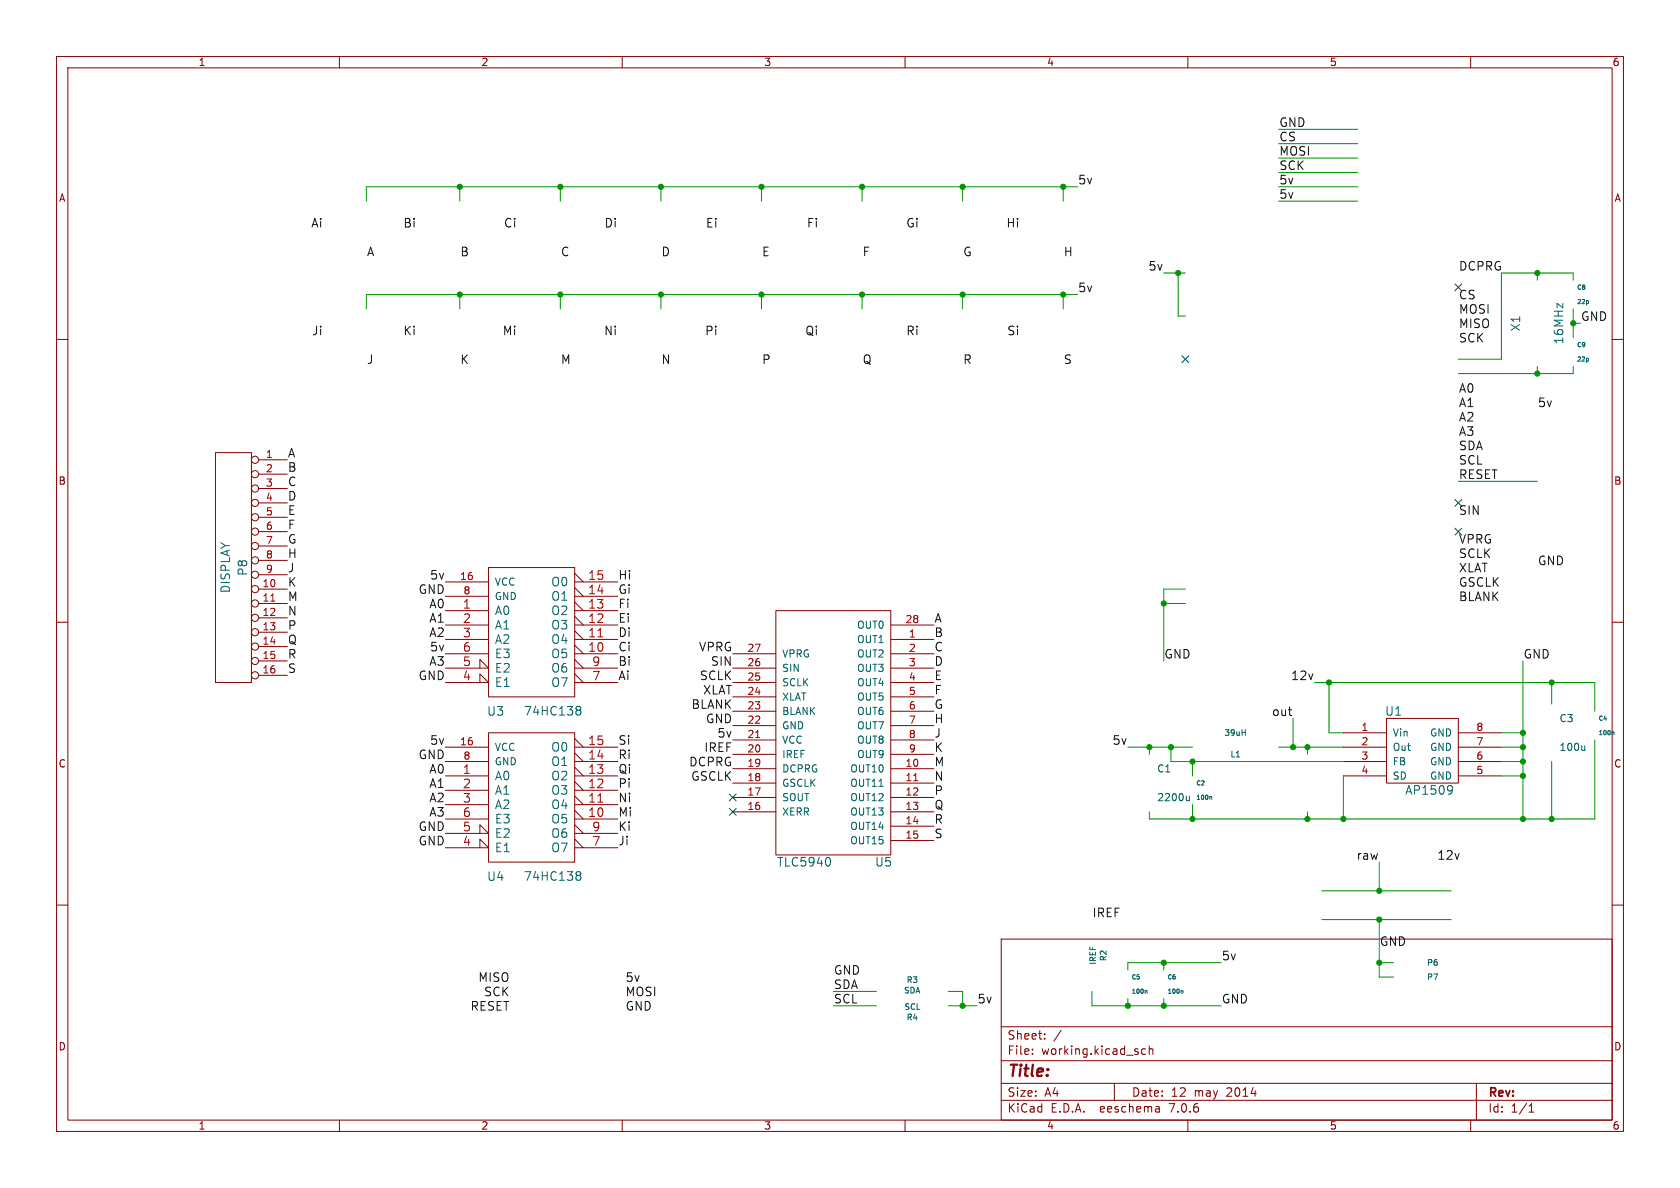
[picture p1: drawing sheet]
<svg xmlns="http://www.w3.org/2000/svg" width="297mm" height="210mm" viewBox="0 0 297 210" stroke-linecap="round" stroke-linejoin="round" font-family="sans-serif">
<g fill="none" stroke="#840000" stroke-width=".18">
<path d="M10 10h277v190h-277zM12 12h273v186h-273zM60 10v2M110 10v2M160 10v2M210 10v2M260 10v2M10 60h2M285 60h2M38.1 80h6.3v40.7h-6.3zM45.7 81.3h5.1M45.7 83.8h5.1"/>
<path d="M45.7 86.4h5.1M45.7 88.9h5.1M45.7 91.4h5.1M45.7 94h5.1M45.7 96.5h5.1M45.7 99.1h5.1M10 110h2M45.7 104.1h5.1M45.7 106.7h5.1M45.7 109.2h5.1M45.7 111.8h5.1M45.7 114.3h5.1"/>
<path d="M45.7 116.8h5.1M45.7 119.4h5.1M45.7 101.6h5.1M78.7 118.1h7.7l-1.6-1.5v1.5M78.7 108h7.7M78.7 115.6h7.7M78.7 113h7.7M78.7 110.5h7.7M78.7 105.4h7.7M78.7 102.9h7.7M86.4 100.3h15.2v22.9h-15.2zM101.6 108h7.6"/>
<path d="M101.6 115.6h7.6M101.6 114l1.5 1.6M101.6 113h7.6M101.6 111.5l1.5 1.5M101.6 110.5h7.6M101.6 109l1.5 1.5M101.6 106.4l1.5 1.6M101.6 105.4h7.6M101.6 103.9l1.5 1.5M101.6 102.9h7.6M101.6 101.3l1.5 1.6M101.6 118.1h7.6"/>
<path d="M101.6 119.1l1.5 1.6M101.6 116.6l1.5 1.5M129.5 115.6h7.7M129.5 118.1h7.7M137.2 108h20.3v43.1h-20.3zM157.5 115.6h7.6M157.5 113h7.6M157.5 110.5h7.6M157.5 118.1h7.6M285 110h2M78.7 120.7h7.7l-1.6-1.6v1.6M78.7 132.1h7.7"/>
<path d="M78.7 134.6h7.7M78.7 137.2h7.7M78.7 139.7h7.7M86.4 129.5h15.2v22.9h-15.2zM101.6 132.1h7.6M101.6 134.6h7.6M101.6 137.2h7.6M101.6 139.7h7.6M101.6 138.2l1.5 1.5M101.6 135.6l1.5 1.6M101.6 133.1l1.5 1.5M101.6 130.6l1.5 1.5"/>
<path d="M101.6 120.7h7.6M129.5 120.7h7.7M129.5 135.9h7.7M129.5 138.4h7.7M129.5 133.4h7.7M129.5 130.8h7.7M129.5 128.3h7.7M129.5 125.7h7.7M129.5 123.2h7.7M157.5 120.7h7.6M157.5 135.9h7.6M157.5 138.4h7.6"/>
<path d="M157.5 133.4h7.6M157.5 130.8h7.6M157.5 128.3h7.6M157.5 125.7h7.6M157.5 123.2h7.6M237.5 129.5h7.6M237.5 132.1h7.6M237.5 134.6h7.6M237.5 137.2h7.6M245.1 127h12.7v11.4h-12.7zM257.8 129.5h7.6M257.8 132.1h7.6"/>
<path d="M257.8 134.6h7.6M257.8 137.2h7.6M10 160h2M78.7 149.9h7.7l-1.6-1.6v1.6M78.7 147.3h7.7l-1.6-1.5v1.5M78.7 144.8h7.7M78.7 142.2h7.7M101.6 144.8h7.6M101.6 143.3l1.5 1.5M101.6 142.2h7.6M101.6 140.7l1.5 1.5M101.6 149.9h7.6"/>
<path d="M101.6 147.3h7.6M101.6 148.3l1.5 1.6M101.6 145.8l1.5 1.5M129.5 141h7.7M129.5 143.5h7.7M157.5 141h7.6M157.5 143.5h7.6M157.5 146.1h7.6M157.5 148.6h7.6M285 160h2M177 166h108v32h-108zM60 198v2"/>
<path d="M110 198v2M160 198v2M177 194.5h108M177 191.5h108M177 187.5h108M177 181.5h108M182.5 186.3v.1M182.5 185.5v.1M184.7 183.6v.1M184.7 182.8v.1M187.6 182.1l-1.3 2M197 191.5v3"/>
<path d="M202.5 185.5l-.4-.1-.3 .3v.4l.2 .2h.5M203.2 185.5l.2-.1 .3 .1 .1 .9M203.2 184.9v1.5M204.9 195.7l.1 .9M205 196.5l-.2 .1M205 196h-.2M210 198v2M260 198v2M261 191.5v6.5M270.3 196.6h.9M270.3 195.5l.4-.4v1.5"/>
<circle cx="45.1" cy="96.5" r=".63"/>
<circle cx="45.1" cy="91.4" r=".63"/>
<circle cx="45.1" cy="94" r=".63"/>
<circle cx="45.1" cy="99.1" r=".63"/>
<circle cx="45.1" cy="83.8" r=".63"/>
<circle cx="45.1" cy="86.4" r=".63"/>
<circle cx="45.1" cy="88.9" r=".63"/>
<circle cx="45.1" cy="81.3" r=".63"/>
<circle cx="45.1" cy="116.8" r=".63"/>
<circle cx="45.1" cy="109.2" r=".63"/>
<circle cx="45.1" cy="101.6" r=".63"/>
<circle cx="45.1" cy="119.4" r=".63"/>
<circle cx="45.1" cy="111.8" r=".63"/>
<circle cx="45.1" cy="104.1" r=".63"/>
<circle cx="45.1" cy="114.3" r=".63"/>
<circle cx="45.1" cy="106.7" r=".63"/>
</g>
<g fill="none" stroke="#006464" stroke-width=".18">
<path d="M280.8 53.2v.4M280.8 63.4v.4M102.1 124.9h.3l.3 .3-.3 .3M102.1 125.5h.3M102.4 125.5l.2 .2 .1 .4-.2 .2-.4 .1M219.6 129.5h.6M220.2 129v1M256.5 138.9l.2 .1a1.28 1.28 0 0 1-.2 1.3M256.8 139.5l-.3 .3M280.2 131.8v.9M280.2 132.5l-.2 .2M285.1 129.4l.2 .1v.4"/>
<path d="M102.1 154.1h.3l.3 .3-.3 .3M102.1 154.7h.3M102.4 154.7l.2 .2 .1 .4-.2 .2-.4 .1M146.7 151.7l.1 .5-.1 .8M210.3 140.7v.8M210.3 141.4l-.2 .1h-.3M214 140.8l.2 .1v.4M202.6 175.1l.2 .1v.4M208.9 175.1l.2 .1v.4"/>
</g>
<path d="M47.9 106.3h.7M105.7 112.6h.9M133.6 130.4h.7M161.5 138h.8M105.7 141.8h.9" fill="none" stroke="#a90000" stroke-width=".18"/>
<g fill="none" stroke="#009600" stroke-width=".18">
<path d="M81.3 33v2.6M99.1 33v2.6M116.8 33v2.6M134.6 33v2.6M152.4 33v2.6M170.2 33v2.6M188 33v2.6M190.5 33h-125.7v2.6M226.1 33h13.9M226.1 35.6h13.9M226.1 27.9h13.9M226.1 30.5h13.9"/>
<path d="M226.1 22.9h13.9M226.1 25.4h13.9M81.3 52.1v2.5M99.1 52.1v2.5M116.8 52.1v2.5M134.6 52.1v2.5M152.4 52.1v2.5M170.2 52.1v2.5M188 52.1v2.5M190.5 52.1h-125.7v2.5M205.7 48.3h3.8M208.3 48.3v7.6h1.2"/>
<path d="M271.8 48.3v1.2M278.1 49.5v-1.2h-12.7v15.2h-7.6M278.1 54.6v5.1M278.1 57.2h1.3M271.8 64.8v1.2M278.1 64.8v1.2h-20.3M257.8 85.1h14M205.7 106.7h3.8M209.5 104.1h-3.8v12.7M269.2 116.8v28M199.4 132.1h11.4M203.2 132.1v1.3"/>
<path d="M207 132.1v2.5h30.5M210.8 134.6v2.6M226.1 132.1h11.4M228.6 127v5.1M231.1 132.1v1.3M232.4 120.7h49.5v5M234.9 120.7v8.8h2.6M237.5 137.2v7.6M265.4 134.6h3.8M265.4 132.1h3.8M265.4 137.2h3.8M265.4 129.5h3.8"/>
<path d="M274.3 120.7v3.8M274.3 134.6v10.2M281.9 130.8v14h-78.7v-1.3M210.8 142.2v2.6M231.1 143.5v1.3M233.7 157.5h22.8M243.8 152.4v5.1M147.3 177.8h7.6M147.3 175.3h7.6M167.6 177.8h5.1M167.6 175.3h2.6v2.5M193 175.3v2.5h22.9"/>
<path d="M199.4 176.5v1.3M205.7 170.2v1.3M205.7 176.5v1.3M215.9 170.2h-16.5v1.3M233.7 162.6h22.8M243.8 170.2h2.6M243.8 162.6v10.1h2.6"/>
</g>
<path d="M257.2 50.2l1.2 1.2M258.4 50.2l-1.2 1.2M208.9 62.9l1.3 1.2M210.2 62.9l-1.3 1.2M257.2 93.4l1.2 1.2M257.2 88.3l1.2 1.2M258.4 93.4l-1.2 1.2M258.4 88.3l-1.2 1.2M128.9 142.9l1.2 1.2M128.9 140.4l1.2 1.2M130.1 142.9l-1.2 1.2M130.1 140.4l-1.2 1.2" fill="none" stroke="#000084" stroke-width=".18"/>
<g fill="#009600" stroke="#009600" stroke-width=".18">
<circle cx="199.4" cy="177.8" r=".46"/>
<circle cx="205.7" cy="177.8" r=".46"/>
<circle cx="231.1" cy="144.8" r=".46"/>
<circle cx="231.1" cy="132.1" r=".46"/>
<circle cx="237.5" cy="144.8" r=".46"/>
<circle cx="210.8" cy="144.8" r=".46"/>
<circle cx="205.7" cy="170.2" r=".46"/>
<circle cx="243.8" cy="170.2" r=".46"/>
<circle cx="210.8" cy="134.6" r=".46"/>
<circle cx="205.7" cy="106.7" r=".46"/>
<circle cx="203.2" cy="132.1" r=".46"/>
<circle cx="269.2" cy="134.6" r=".46"/>
<circle cx="269.2" cy="129.5" r=".46"/>
<circle cx="269.2" cy="144.8" r=".46"/>
<circle cx="269.2" cy="137.2" r=".46"/>
<circle cx="234.9" cy="120.7" r=".46"/>
<circle cx="228.6" cy="132.1" r=".46"/>
<circle cx="269.2" cy="132.1" r=".46"/>
<circle cx="243.8" cy="157.5" r=".46"/>
<circle cx="274.3" cy="120.7" r=".46"/>
<circle cx="274.3" cy="144.8" r=".46"/>
<circle cx="243.8" cy="162.6" r=".46"/>
<circle cx="208.3" cy="48.3" r=".46"/>
<circle cx="271.8" cy="48.3" r=".46"/>
<circle cx="271.8" cy="66" r=".46"/>
<circle cx="278.1" cy="57.2" r=".46"/>
<circle cx="170.2" cy="33" r=".46"/>
<circle cx="152.4" cy="33" r=".46"/>
<circle cx="134.6" cy="33" r=".46"/>
<circle cx="134.6" cy="52.1" r=".46"/>
<circle cx="188" cy="33" r=".46"/>
<circle cx="170.2" cy="52.1" r=".46"/>
<circle cx="188" cy="52.1" r=".46"/>
<circle cx="207" cy="132.1" r=".46"/>
<circle cx="152.4" cy="52.1" r=".46"/>
<circle cx="170.2" cy="177.8" r=".46"/>
<circle cx="81.3" cy="33" r=".46"/>
<circle cx="99.1" cy="33" r=".46"/>
<circle cx="81.3" cy="52.1" r=".46"/>
<circle cx="116.8" cy="52.1" r=".46"/>
<circle cx="116.8" cy="33" r=".46"/>
<circle cx="99.1" cy="52.1" r=".46"/>
</g>
<text font-size="2.8" fill="#840000" x="178" y="190.9">Title:</text>
<g font-size="2.1" fill="#0f0f0f">
<text x="226.1" y="22.5">GND</text>
<text x="226.1" y="25.1">CS</text>
<text x="226.1" y="27.6">MOSI</text>
<text x="190.5" y="32.7">5v</text>
<text x="226.1" y="35.2">5v</text>
<text x="226.1" y="30.2">SCK</text>
<text x="226.1" y="32.7">5v</text>
<text x="55" y="40.3">Ai</text>
<text x="71.3" y="40.3">Bi</text>
<text x="89" y="40.3">Ci</text>
<text x="106.8" y="40.3">Di</text>
<text x="124.7" y="40.3">Ei</text>
<text x="142.6" y="40.3">Fi</text>
<text x="160.2" y="40.3">Gi</text>
<text x="177.9" y="40.3">Hi</text>
<text x="64.8" y="45.4">A</text>
<text x="81.3" y="45.4">B</text>
<text x="99.1" y="45.4">C</text>
<text x="116.8" y="45.4">D</text>
<text x="134.6" y="45.4">E</text>
<text x="152.4" y="45.4">F</text>
<text x="170.2" y="45.4">G</text>
<text x="188" y="45.4">H</text>
<text x="203" y="47.9">5v</text>
<text x="257.8" y="47.9">DCPRG</text>
<text x="190.5" y="51.8">5v</text>
<text x="257.8" y="53">CS</text>
<text x="55.1" y="59.4">Ji</text>
<text x="71.3" y="59.4">Ki</text>
<text x="88.8" y="59.4">Mi</text>
<text x="106.7" y="59.4">Ni</text>
<text x="124.6" y="59.4">Pi</text>
<text x="142.3" y="59.4">Qi</text>
<text x="160.2" y="59.4">Ri</text>
<text x="178" y="59.4">Si</text>
<text x="257.8" y="58.1">MISO</text>
<text x="257.8" y="55.6">MOSI</text>
<text x="279.4" y="56.8">GND</text>
<text x="64.8" y="64.5">J</text>
<text x="81.3" y="64.5">K</text>
<text x="99.1" y="64.5">M</text>
<text x="116.8" y="64.5">N</text>
<text x="134.6" y="64.5">P</text>
<text x="152.4" y="64.5">Q</text>
<text x="170.2" y="64.5">R</text>
<text x="188" y="64.5">S</text>
<text x="257.8" y="60.6">SCK</text>
<text x="257.8" y="69.5">A0</text>
<text x="257.8" y="72.1">A1</text>
<text x="257.8" y="74.6">A2</text>
<text x="257.8" y="77.2">A3</text>
<text x="271.8" y="72.1">5v</text>
<text x="50.8" y="83.5">B</text>
<text x="50.8" y="81">A</text>
<text x="257.8" y="79.7">SDA</text>
<text x="257.8" y="82.2">SCL</text>
<text x="50.8" y="88.6">D</text>
<text x="50.8" y="86">C</text>
<text x="257.8" y="84.8">RESET</text>
<text x="50.8" y="91.1">E</text>
<text x="50.8" y="93.7">F</text>
<text x="257.8" y="91.1">SIN</text>
<text x="50.8" y="101.3">J</text>
<text x="50.8" y="98.7">H</text>
<text x="50.8" y="96.2">G</text>
<text x="257.8" y="98.7">SCLK</text>
<text x="257.8" y="101.3">XLAT</text>
<text x="257.8" y="96.2">VPRG</text>
<text x="271.8" y="100">GND</text>
<text x="50.8" y="106.4">M</text>
<text x="50.8" y="103.8">K</text>
<text x="73.9" y="105.1">GND</text>
<text x="75.8" y="107.6">A0</text>
<text x="76" y="102.6">5v</text>
<text x="109.2" y="102.6">Hi</text>
<text x="109.2" y="105.1">Gi</text>
<text x="109.2" y="107.6">Fi</text>
<text x="257.8" y="103.8">GSCLK</text>
<text x="257.8" y="106.4">BLANK</text>
<text x="50.8" y="108.9">N</text>
<text x="50.8" y="114">Q</text>
<text x="50.8" y="111.4">P</text>
<text x="75.8" y="112.7">A2</text>
<text x="75.8" y="110.2">A1</text>
<text x="109.2" y="112.7">Di</text>
<text x="109.2" y="110.2">Ei</text>
<text x="165.1" y="110.2">A</text>
<text x="165.1" y="112.7">B</text>
<text x="50.8" y="116.5">R</text>
<text x="50.8" y="119.1">S</text>
<text x="75.8" y="117.8">A3</text>
<text x="76" y="115.3">5v</text>
<text x="109.2" y="117.8">Bi</text>
<text x="109.2" y="115.3">Ci</text>
<text x="123.5" y="115.3">VPRG</text>
<text x="125.6" y="117.8">SIN</text>
<text x="165.1" y="115.3">C</text>
<text x="165.1" y="117.8">D</text>
<text x="205.7" y="116.5">GND</text>
<text x="269.2" y="116.5">GND</text>
<text x="73.9" y="120.3">GND</text>
<text x="109.2" y="120.3">Ai</text>
<text x="122.2" y="125.4">BLANK</text>
<text x="123.7" y="120.3">SCLK</text>
<text x="124.2" y="122.9">XLAT</text>
<text x="165.1" y="120.3">E</text>
<text x="165.1" y="125.4">G</text>
<text x="165.1" y="122.9">F</text>
<text x="228.2" y="120.3">12v</text>
<text x="76" y="131.8">5v</text>
<text x="109.2" y="131.8">Si</text>
<text x="124.7" y="128">GND</text>
<text x="126.8" y="130.5">5v</text>
<text x="165.1" y="128">H</text>
<text x="165.1" y="130.5">J</text>
<text x="196.6" y="131.8">5v</text>
<text x="224.8" y="126.7">out</text>
<text x="73.9" y="134.3">GND</text>
<text x="75.8" y="136.8">A0</text>
<text x="109.2" y="134.3">Ri</text>
<text x="109.2" y="136.8">Qi</text>
<text x="121.8" y="135.6">DCPRG</text>
<text x="124.5" y="133">IREF</text>
<text x="165.1" y="135.6">M</text>
<text x="165.1" y="133">K</text>
<text x="75.8" y="139.4">A1</text>
<text x="75.8" y="141.9">A2</text>
<text x="109.2" y="141.9">Ni</text>
<text x="109.2" y="139.4">Pi</text>
<text x="122.1" y="138.1">GSCLK</text>
<text x="165.1" y="138.1">N</text>
<text x="165.1" y="143.2">Q</text>
<text x="165.1" y="140.7">P</text>
<text x="73.9" y="149.5">GND</text>
<text x="73.9" y="147">GND</text>
<text x="75.8" y="144.5">A3</text>
<text x="109.2" y="144.5">Mi</text>
<text x="109.2" y="147">Ki</text>
<text x="109.2" y="149.5">Ji</text>
<text x="165.1" y="148.3">S</text>
<text x="165.1" y="145.7">R</text>
<text x="239.8" y="152.1">raw</text>
<text x="254" y="152.1">12v</text>
<text x="193" y="162.2">IREF</text>
<text x="243.8" y="167.3">GND</text>
<text x="84.5" y="173.7">MISO</text>
<text x="110.5" y="173.7">5v</text>
<text x="147.3" y="172.4">GND</text>
<text x="215.9" y="169.9">5v</text>
<text x="83.1" y="178.8">RESET</text>
<text x="85.5" y="176.2">SCK</text>
<text x="110.5" y="178.8">GND</text>
<text x="110.5" y="176.2">MOSI</text>
<text x="147.3" y="174.9">SDA</text>
<text x="147.3" y="177.5">SCL</text>
<text x="172.7" y="177.5">5v</text>
<text x="215.9" y="177.5">GND</text>
</g>
<g font-size="2.1" fill="#006464">
<text x="269" y="58.7" transform="rotate(-90 269 58.7)">X1</text>
<text x="276.6" y="61" transform="rotate(-90 276.6 61)">16MHz</text>
<text x="43.9" y="101.9" transform="rotate(-90 43.9 101.9)">P8</text>
<text x="40.9" y="104.9" transform="rotate(-90 40.9 104.9)">DISPLAY</text>
<text x="97.4" y="106.4">O1</text>
<text x="97.4" y="103.9">O0</text>
<text x="87.4" y="108.9">A0</text>
<text x="87.4" y="111.5">A1</text>
<text x="97.4" y="111.5">O3</text>
<text x="97.4" y="108.9">O2</text>
<text x="87.4" y="114">A2</text>
<text x="87.4" y="119.1">E2</text>
<text x="87.4" y="116.6">E3</text>
<text x="97.4" y="116.6">O5</text>
<text x="97.4" y="114">O4</text>
<text x="97.4" y="119.1">O6</text>
<text x="87.4" y="121.6">E1</text>
<text x="97.4" y="121.6">O7</text>
<text x="86" y="126.7">U3</text>
<text x="92.5" y="126.7">74HC138</text>
<text x="244.8" y="126.7">U1</text>
<text x="97.4" y="135.6">O1</text>
<text x="97.4" y="133.1">O0</text>
<text x="87.4" y="138.2">A0</text>
<text x="87.4" y="140.7">A1</text>
<text x="87.4" y="143.2">A2</text>
<text x="97.4" y="143.2">O4</text>
<text x="97.4" y="140.7">O3</text>
<text x="97.4" y="138.2">O2</text>
<text x="248.3" y="140.7">AP1509</text>
<text x="87.4" y="148.3">E2</text>
<text x="87.4" y="145.8">E3</text>
<text x="97.4" y="145.8">O5</text>
<text x="97.4" y="148.3">O6</text>
<text x="86" y="155.9">U4</text>
<text x="87.4" y="150.9">E1</text>
<text x="92.5" y="155.9">74HC138</text>
<text x="97.4" y="150.9">O7</text>
<text x="137.3" y="153.4">TLC5940</text>
<text x="154.6" y="153.4">U5</text>
</g>
<g font-size="2.1" fill="#a90000">
<text x="81.7" y="107.7">1</text>
<text x="103.9" y="107.7">13</text>
<text x="103.9" y="105.2">14</text>
<text x="103.9" y="102.6">15</text>
<text x="81.7" y="110.2">2</text>
<text x="81.7" y="112.8">3</text>
<text x="103.9" y="112.8">11</text>
<text x="103.9" y="110.2">12</text>
<text x="81.7" y="117.9">5</text>
<text x="81.7" y="115.3">6</text>
<text x="103.9" y="115.3">10</text>
<text x="104.6" y="117.9">9</text>
<text x="81.7" y="120.4">4</text>
<text x="104.6" y="120.4">7</text>
<text x="103.9" y="131.8">15</text>
<text x="81.7" y="136.9">1</text>
<text x="103.9" y="136.9">13</text>
<text x="103.9" y="134.4">14</text>
<text x="81.7" y="139.4">2</text>
<text x="81.7" y="142">3</text>
<text x="103.9" y="142">11</text>
<text x="103.9" y="139.4">12</text>
<text x="81.7" y="149.6">4</text>
<text x="81.7" y="147.1">5</text>
<text x="81.7" y="144.5">6</text>
<text x="103.9" y="144.5">10</text>
<text x="104.6" y="149.6">7</text>
<text x="104.6" y="147.1">9</text>
</g>
<g font-size="2.1" fill="#840000">
<text x="178" y="184">Sheet:</text>
<text x="178" y="186.7">File:</text>
<text x="184.1" y="186.7">working.kicad_sch</text>
<text x="178" y="196.9">KiCad</text>
<text x="178" y="194.1">Size:</text>
<text x="184.7" y="194.1">A4</text>
<text x="185.7" y="196.9">E.D.A.</text>
<text x="194.6" y="196.9">eeschema</text>
<text x="200" y="194.1">Date:</text>
<text x="207" y="196.9">7.0.6</text>
<text x="207" y="194.1">12</text>
<text x="211.2" y="194.1">may</text>
<text x="217" y="194.1">2014</text>
<text x="263" y="194.3">Rev:</text>
<text x="263" y="196.9">Id:</text>
<text x="267.1" y="196.9">1/1</text>
</g>
<g font-size="1.8" fill="#840000">
<text x="35" y="11.9">1</text>
<text x="85" y="11.9">2</text>
<text x="135" y="11.9">3</text>
<text x="185" y="11.9">4</text>
<text x="235" y="11.9">5</text>
<text x="285" y="11.9">6</text>
<text x="10.3" y="35.9">A</text>
<text x="285.3" y="35.9">A</text>
<text x="10.3" y="85.9">B</text>
<text x="285.3" y="85.9">B</text>
<text x="10.3" y="135.9">C</text>
<text x="285.3" y="135.9">C</text>
<text x="10.3" y="185.9">D</text>
<text x="285.3" y="185.9">D</text>
<text x="35" y="199.9">1</text>
<text x="85" y="199.9">2</text>
<text x="135" y="199.9">3</text>
<text x="185" y="199.9">4</text>
<text x="235" y="199.9">5</text>
<text x="285" y="199.9">6</text>
</g>
<g font-size="1.8" fill="#a90000">
<text x="46.9" y="81">1</text>
<text x="46.9" y="83.6">2</text>
<text x="46.9" y="86.1">3</text>
<text x="46.9" y="88.6">4</text>
<text x="46.9" y="91.2">5</text>
<text x="46.9" y="93.7">6</text>
<text x="46.9" y="96.3">7</text>
<text x="46.9" y="98.8">8</text>
<text x="46.9" y="101.3">9</text>
<text x="46.3" y="103.9">10</text>
<text x="46.3" y="106.4">11</text>
<text x="81.2" y="102.6">16</text>
<text x="81.8" y="105.2">8</text>
<text x="46.3" y="109">12</text>
<text x="46.3" y="111.5">13</text>
<text x="160" y="110.2">28</text>
<text x="160.6" y="112.8">1</text>
<text x="46.3" y="114">14</text>
<text x="46.3" y="116.6">15</text>
<text x="46.3" y="119.1">16</text>
<text x="132" y="117.9">26</text>
<text x="132" y="115.3">27</text>
<text x="160.6" y="115.3">2</text>
<text x="160.6" y="117.9">3</text>
<text x="132" y="125.5">23</text>
<text x="132" y="122.9">24</text>
<text x="132" y="120.4">25</text>
<text x="160.6" y="120.4">4</text>
<text x="160.6" y="122.9">5</text>
<text x="160.6" y="125.5">6</text>
<text x="81.2" y="131.8">16</text>
<text x="132" y="130.6">21</text>
<text x="132" y="128">22</text>
<text x="160.6" y="128">7</text>
<text x="160.6" y="130.6">8</text>
<text x="240.6" y="129.3">1</text>
<text x="240.6" y="131.8">2</text>
<text x="260.9" y="131.8">7</text>
<text x="260.9" y="129.3">8</text>
<text x="81.8" y="134.4">8</text>
<text x="132" y="135.6">19</text>
<text x="132" y="133.1">20</text>
<text x="160" y="135.6">10</text>
<text x="160.6" y="133.1">9</text>
<text x="240.6" y="134.4">3</text>
<text x="240.6" y="136.9">4</text>
<text x="260.9" y="136.9">5</text>
<text x="260.9" y="134.4">6</text>
<text x="132" y="143.3">16</text>
<text x="132" y="140.7">17</text>
<text x="132" y="138.2">18</text>
<text x="160" y="138.2">11</text>
<text x="160" y="140.7">12</text>
<text x="160" y="143.3">13</text>
<text x="160" y="145.8">14</text>
<text x="160" y="148.3">15</text>
</g>
<g font-size="1.8" fill="#006464">
<text x="87.4" y="103.7">VCC</text>
<text x="87.4" y="106.3">GND</text>
<text x="151.4" y="113.9">OUT1</text>
<text x="151.4" y="111.4">OUT0</text>
<text x="138.2" y="119">SIN</text>
<text x="138.2" y="116.4">VPRG</text>
<text x="151.4" y="116.4">OUT2</text>
<text x="151.4" y="119">OUT3</text>
<text x="138.2" y="124.1">XLAT</text>
<text x="138.2" y="121.5">SCLK</text>
<text x="151.4" y="121.5">OUT4</text>
<text x="151.4" y="124.1">OUT5</text>
<text x="138.2" y="131.7">VCC</text>
<text x="138.2" y="129.1">GND</text>
<text x="138.2" y="126.6">BLANK</text>
<text x="151.4" y="126.6">OUT6</text>
<text x="151.4" y="129.1">OUT7</text>
<text x="151.4" y="131.7">OUT8</text>
<text x="246.1" y="130.4">Vin</text>
<text x="252.7" y="130.4">GND</text>
<text x="275.6" y="127.9">C3</text>
<text x="87.4" y="132.9">VCC</text>
<text x="87.4" y="135.5">GND</text>
<text x="138.2" y="136.8">DCPRG</text>
<text x="138.2" y="134.2">IREF</text>
<text x="150.2" y="136.8">OUT10</text>
<text x="151.4" y="134.2">OUT9</text>
<text x="204.5" y="136.8">C1</text>
<text x="246.1" y="132.9">Out</text>
<text x="246.1" y="135.5">FB</text>
<text x="252.7" y="135.5">GND</text>
<text x="252.7" y="132.9">GND</text>
<text x="275.6" y="132.9">100u</text>
<text x="138.2" y="141.8">SOUT</text>
<text x="138.2" y="139.3">GSCLK</text>
<text x="150.2" y="139.3">OUT11</text>
<text x="150.2" y="141.8">OUT12</text>
<text x="204.5" y="141.8">2200u</text>
<text x="246.1" y="138">SD</text>
<text x="252.7" y="138">GND</text>
<text x="138.2" y="144.4">XERR</text>
<text x="150.2" y="144.4">OUT13</text>
<text x="150.2" y="146.9">OUT14</text>
<text x="150.2" y="149.5">OUT15</text>
</g>
<g font-size="1.4" fill="#006464">
<text x="216.4" y="130.3">39uH</text>
<text x="217.4" y="134.1">L1</text>
<text x="160.2" y="174">R3</text>
<text x="194" y="170.7" transform="rotate(-90 194 170.7)">IREF</text>
<text x="195.8" y="170" transform="rotate(-90 195.8 170)">R2</text>
<text x="252.2" y="173.5">P7</text>
<text x="252.2" y="170.9">P6</text>
<text x="159.7" y="175.8">SDA</text>
<text x="159.8" y="178.7">SCL</text>
<text x="160.2" y="180.6">R4</text>
</g>
<g font-size="1.1" fill="#006464">
<text x="278.7" y="51.4">C8</text>
<text x="278.7" y="53.9">22p</text>
<text x="278.7" y="61.6">C9</text>
<text x="278.7" y="64.1">22p</text>
<text x="282.5" y="127.6">C4</text>
<text x="282.5" y="130.1">100n</text>
<text x="211.4" y="139">C2</text>
<text x="211.4" y="141.6">100n</text>
<text x="199.9" y="173.3">C5</text>
<text x="206.3" y="173.3">C6</text>
<text x="199.9" y="175.9">100n</text>
<text x="206.3" y="175.9">100n</text>
</g>
</svg>
